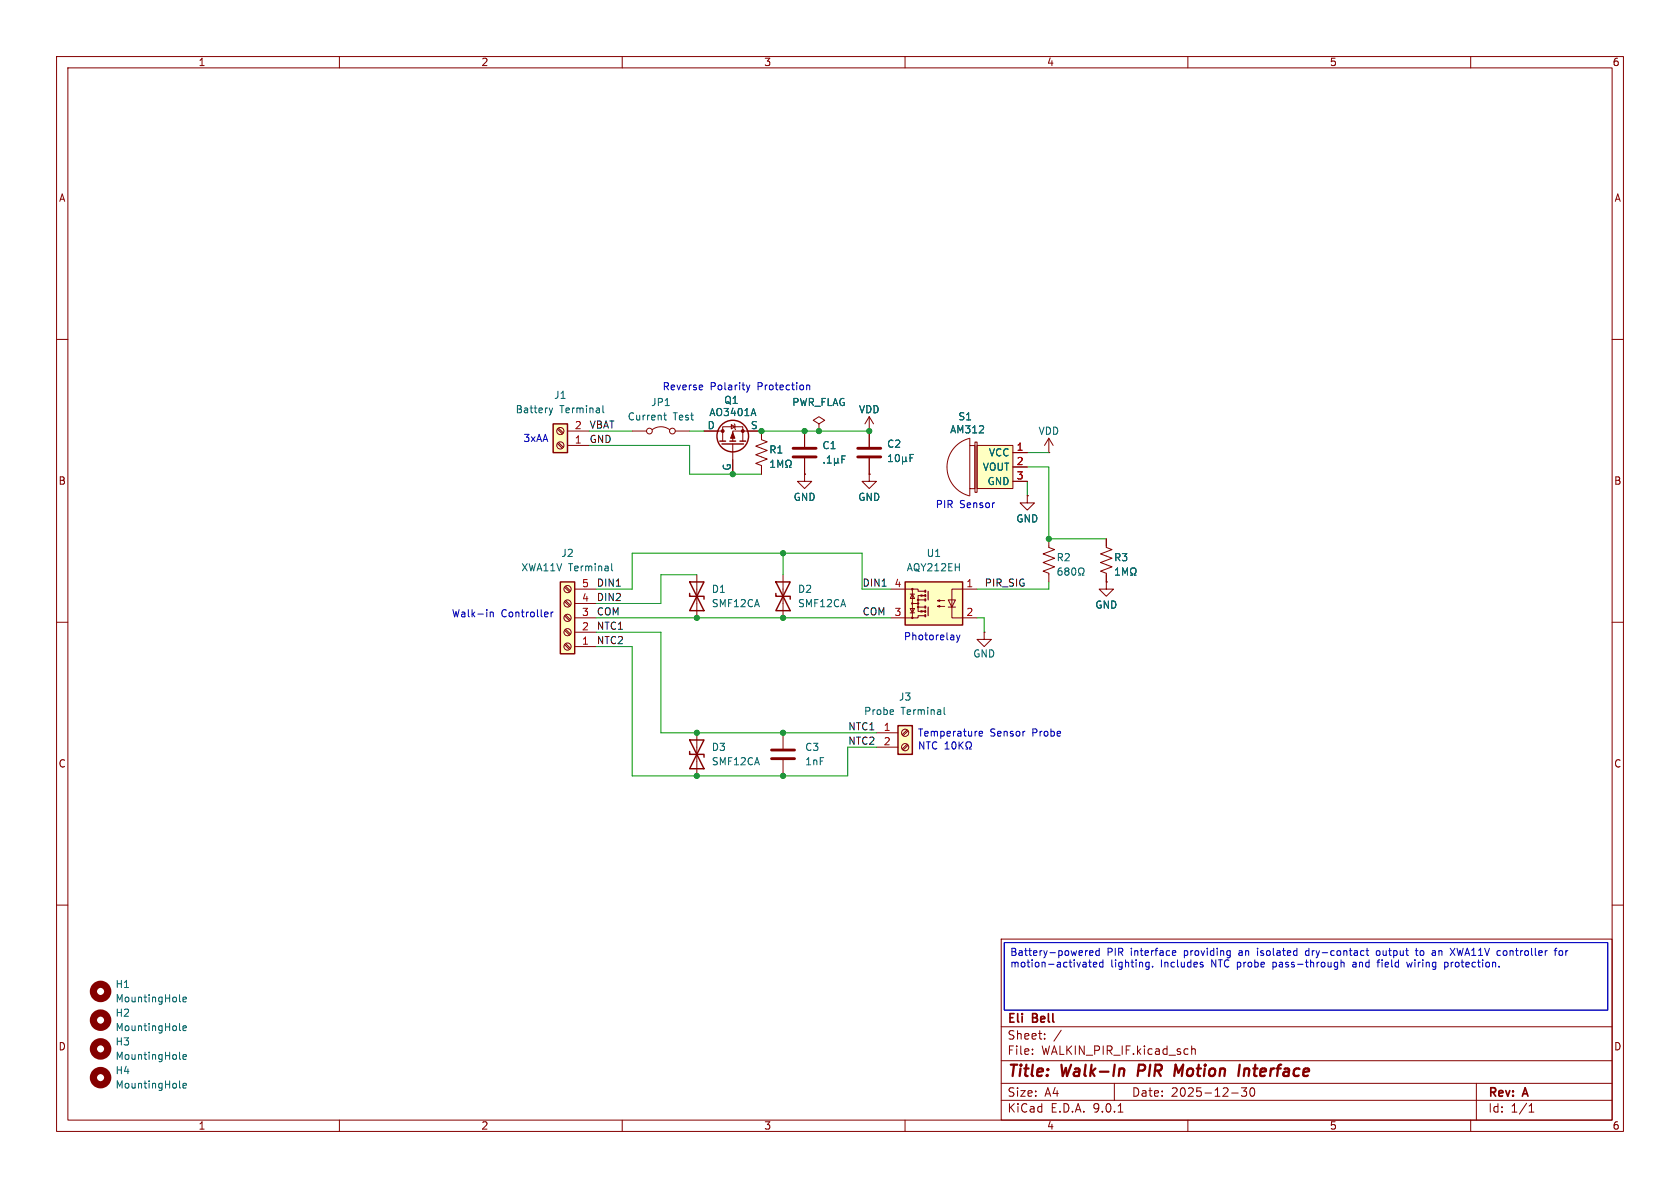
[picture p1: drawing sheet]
<svg xmlns="http://www.w3.org/2000/svg" width="297mm" height="210mm" viewBox="0 0 297 210" stroke-linecap="round" stroke-linejoin="round" font-family="sans-serif">
<g fill="none" stroke="#840000" stroke-width=".18">
<path d="M10 10h277v190h-277zM12 12h273v186h-273zM60 10v2M110 10v2M160 10v2M210 10v2M260 10v2M10 60h2M185.4 77.5v2.5M185.4 77.5l-.7 1.2M185.4 77.5l.8 1.2M285 60h2"/>
<path d="M181.6 87.6v1.3h1.3l-1.3 1.3-1.3-1.3h1.3M181.6 87.6h.1M185.4 95.3v1.5l1 .4-2 .7 2 .8-2 .7 2 .8-2 .8 1 .3v1.6M185.4 80h.1M195.6 95.3v1.5l1 .4-2 .7 2 .8-2 .7 2 .8-2 .8 1 .3v1.6M10 110h2M123.2 101.6v7.6M174 111.8v1.2h1.3l-1.3 1.3-1.3-1.3h1.3M174 111.8h.1M195.6 102.9v1.2h1.2l-1.2 1.3-1.3-1.3h1.3M195.6 102.9h.1M285 110h2"/>
<path d="M10 160h2M177 166h108v32h-108zM285 160h2M60 198v2M110 198v2M160 198v2M177 194.5h108M177 191.5h108M177 187.5h108M177 181.5h108M182.5 186.3v.1M182.5 185.5v.1"/>
<path d="M184.7 183.6v.1M184.7 182.8v.1M187.6 182.1l-1.3 2M197 191.5v3M197.7 196.6h.8M210 198v2M210.7 184.9v1.5M210.7 185.5l.2-.1 .3 .1 .1 .9M217.7 193.2h1.2M219.5 192.3h.9l-.5 .6 .4 .1v.7l-.2 .1h-.4l-.2-.1M221.1 192.4l.2-.1a.81 .81 0 0 1 .6 .6 .81 .81 0 0 1-.3 .8l-.1 .1a.81 .81 0 0 1-.4-1.4zM260 198v2"/>
<path d="M261 191.5v6.5M270.3 196.6h.9M270.3 195.5l.4-.4v1.5"/>
</g>
<path d="M198.5 188.9l.3 .3-.2 1M201.4 188.2l-.3 2M209.2 188.2l-.9 1.4-.5-1.4-.2 2M220 188.9l-.1 1.3M220.6 188.9l-.6 .2" fill="none" stroke="#840000" stroke-width=".4"/>
<path d="M121.9 104.9v.5h2.6v.5M121.9 102.9h2.6l-1.3 2.5zM123.2 105.4l1.3 2.6h-2.6z" fill="none" stroke="#840000" stroke-width=".25"/>
<circle cx="17.8" cy="185.4" r="1.27" fill="none" stroke="#840000" stroke-width="1.3"/>
<path d="M187.6 100.4l-.3 .1a.86 .86 0 0 0 0 1.2l.4-.1 .1-.5-.3-.2h-.2l-.3 .2M188.5 100.9l-.2 .3v.4l.2 .1 .4-.1 .1-.2v-.2l-.3-.3M188.5 100.9l-.2-.2 .2-.3h.2l.3 .2-.3 .3M188.5 100.9h.2M189.6 100.5l.2-.1a.68 .68 0 0 1 .4 .6 .68 .68 0 0 1-.4 .7l-.2-.1-.1-.4zM190.7 101.7h.3v-.3a.54 .54 0 0 1-.3-.7 .54 .54 0 0 1 .8-.2 .58 .58 0 0 1-.2 .9v.3h.3M197.2 101.7h.7M197.2 100.8l.4-.4v1.3M198.5 101.7v-1.3l.4 .9 .4-.9v1.3M199.9 101.7h.3v-.3a.54 .54 0 0 1-.3-.7 .54 .54 0 0 1 .8-.2 .58 .58 0 0 1-.2 .9v.3h.3M31.7 187.1l.2 .2M32.3 186.8l.6-.1v-.2l-.4-.1-.2 .2 .1 .6h.5" fill="none" stroke="#006464" stroke-width=".18"/>
<path d="M158.7 128.3h2.6v5.1h-2.6z" fill="#ffffc2"/>
<path d="M158.7 128.3h2.6v5.1h-2.6z" fill="none" stroke="#840000" stroke-width=".25"/>
<g fill="none" stroke="#840000" stroke-width=".18">
<path d="M154.9 132.1h3.8M154.9 129.5h3.8M160.4 131.6l-.9 .8M160.4 129l-.9 .9M160.5 131.7l-.8 .9M160.5 129.2l-.8 .8"/>
<circle cx="160" cy="132.1" r=".63"/>
<circle cx="160" cy="129.5" r=".63"/>
</g>
<path d="M157.9 125.5l.1 .3-.6 .1M166.9 125v1.1l.2 .2" fill="none" stroke="#006464" stroke-width=".18"/>
<path d="M172.7 78.7h6.4v7.7h-6.4z" fill="#ffffc2"/>
<g fill="none" stroke="#840000" stroke-width=".18">
<path d="M153.7 76.2v2.8M171.4 77.5a5.2 5.2 0 0 0-4 5.1 5.2 5.2 0 0 0 4 5.1M171.4 77.5v1.2M171.5 78.8h.9v7.6h-.9zM172.4 78.1h.3v8.9h-.3zM172.7 78.7h6.4v7.7h-6.4zM153.7 83.8v1.3h1.2l-1.2 1.3-1.3-1.3h1.3M153.7 83.8h.1M153.7 81v2.8M171.4 86.4v1.2M179.1 80h2.5M179.1 82.6h2.5"/>
<path d="M179.1 85.1h2.5"/>
</g>
<path d="M151.6 79.2h4.1M151.6 80.8h4.1" fill="none" stroke="#840000" stroke-width=".51"/>
<path d="M157.1 81.6h.7M157.1 80.7l.3-.4v1.3M158.5 80.4l.1-.1a.68 .68 0 0 1 .4 .7 .68 .68 0 0 1-.4 .6 .84 .84 0 0 1-.1-1.2zM159.6 81.4l.1 .2h.3l.2-.2M159.6 80.8v1.2M160.2 81.4l.1 .2M160.2 80.8v.6M160.9 80.9h.4M161.5 80.3h-.6v1.3" fill="none" stroke="#006464" stroke-width=".18"/>
<path d="M160 102.9h10.2v7.6h-10.2z" fill="#ffffc2"/>
<g fill="none" stroke="#840000" stroke-width=".25">
<path d="M127.3 78h1M127.6 78.5h3.8M129 78h1M130.8 78h1M137.2 104.9v.5h2.5v.5M137.2 102.9h2.5l-1.3 2.5zM138.4 105.4l1.3 2.6h-2.5zM160 102.9h10.2v7.6h-10.2z"/>
<circle cx="129.5" cy="77.1" r="2.79"/>
</g>
<g fill="none" stroke="#840000" stroke-width=".18">
<path d="M111.8 76.2h2.5M115.3 75.9a2.54 2.54 0 0 1 3.1 0M119.4 76.2h2.5M124.5 76.2h3.3M127.8 78v-2.6h3.5v2.6M129.3 75.1l.6 .3-.6 .4zM129.5 78v-1.8h5.1v1.5l1 .4-2 .8 2 .7-2 .8 2 .8-2 .7 1 .4v1.5M129.5 78.5v5.3M129.8 74.9l.1 .2v.7l.1 .1M142.2 76.2v2.8M142.2 83.8v1.3h1.3l-1.3 1.3-1.2-1.3h1.2M142.2 83.8h.1"/>
<path d="M142.2 81v2.8M138.4 101.6v7.6M157.5 104.1h4.8v.4h1.1M160.9 107.6h.8l-.4 .7zM160.9 105h.8M160.9 108.3h.8M161.3 105l.4 .8h-.8zM161.3 106.7h1M161.3 104.1v5.1M162.3 107.3v.8h1.1M162.8 105.2l.5 .1-.5 .1zM162.8 108l.5 .1-.5 .1z"/>
<path d="M163.4 105.3h-1.1v.7M163.4 106h-1.1v1.3h1.1M163.4 108.8h-1.1v.4h-4.8M165.7 106.2l.4-.2v.3l-.4-.1h1.3M165.7 107.2l.4-.1v.2l-.4-.1h1.3M167.6 106h1.3l-.6 1.3zM167.6 107.3h1.3M172.7 104.1h-4.4v5.1h4.4"/>
<circle cx="114.8" cy="76.2" r=".51"/>
<circle cx="118.9" cy="76.2" r=".51"/>
<circle cx="161.3" cy="106.7" r=".13"/>
<circle cx="161.3" cy="104.1" r=".13"/>
<circle cx="161.3" cy="109.2" r=".13"/>
<circle cx="162.3" cy="107.3" r=".13"/>
<circle cx="162.3" cy="106.7" r=".13"/>
<circle cx="162.3" cy="106" r=".13"/>
</g>
<path d="M164.1 104.5v1.5M164.1 107.3v1.5" fill="none" stroke="#840000" stroke-width=".2"/>
<path d="M163.6 104.4v.2M163.6 105.2v.2M163.6 105.9v.3M163.6 108v.2M163.6 108.7v.3M163.6 107.2v.2" fill="none" stroke="#840000" stroke-width=".36"/>
<g fill="none" stroke="#006464" stroke-width=".18">
<path d="M117.3 73.4h.5M117.5 73v1.1l.3 .1M133.2 72.2l.4 1.3M136.2 82.6h.8M136.2 81.7l.4-.3v1.2M137.5 82.6v-1.2l.4 .9 .5-.9v1.2M138.9 82.6h.3v-.2a.54 .54 0 0 1-.3-.8 .54 .54 0 0 1 .8-.2 .58 .58 0 0 1-.1 1v.2h.3M145.7 81.7v.2M146.2 81.9h.8M146.2 81l.4-.4v1.3M147.5 81.7l.2 .2h.2l.2-.2M147.5 81v1.3"/>
<path d="M148.1 81.7l.2 .2M148.1 81v.7M148.8 81.2h.5M149.5 80.6h-.7v1.3"/>
</g>
<path d="M140.2 79.2h4.1M140.2 80.8h4.1" fill="none" stroke="#840000" stroke-width=".51"/>
<g fill="#840000" stroke="#840000" stroke-width=".18">
<path d="M129.5 76.5l.4 1h-.7z"/>
<circle cx="127.8" cy="76.2" r=".25"/>
<circle cx="131.3" cy="76.2" r=".25"/>
</g>
<path d="M99.1 102.9h2.5v12.7h-2.5z" fill="#ffffc2"/>
<path d="M99.1 102.9h2.5v12.7h-2.5z" fill="none" stroke="#840000" stroke-width=".25"/>
<g fill="none" stroke="#840000" stroke-width=".18">
<path d="M99.8 114l.9 .8M99.8 111.4l.9 .9M99.8 108.9l.9 .8M99.8 106.3l.9 .9M99.8 103.8l.9 .8M100 113.8l.9 .8M100 111.3l.9 .8M100 108.7l.9 .9M100 106.2l.9 .8M100 103.6l.9 .9M101.6 114.3h3.8M101.6 111.8h3.8"/>
<path d="M101.6 109.2h3.8M101.6 106.7h3.8M101.6 104.1h3.8"/>
<circle cx="100.3" cy="104.1" r=".63"/>
<circle cx="100.3" cy="111.8" r=".63"/>
<circle cx="100.3" cy="114.3" r=".63"/>
<circle cx="100.3" cy="106.7" r=".63"/>
<circle cx="100.3" cy="109.2" r=".63"/>
</g>
<path d="M108.1 99.6v1.1l.2 .2" fill="none" stroke="#006464" stroke-width=".18"/>
<path d="M97.8 74.9h2.5v5.1h-2.5z" fill="#ffffc2"/>
<path d="M97.8 74.9h2.5v5.1h-2.5zM121.9 132.8v.6h2.6v.5M121.9 130.8h2.6l-1.3 2.6zM123.2 133.4l1.3 2.5h-2.6z" fill="none" stroke="#840000" stroke-width=".25"/>
<g fill="none" stroke="#840000" stroke-width=".18">
<path d="M98.6 78.4l.8 .8M98.6 75.9l.8 .8M98.7 78.2l.9 .9M98.7 75.7l.9 .8M100.3 78.7h3.8M100.3 76.2h3.8M124.5 76.2h2.5M132.1 76.2h2.5v1.3M142.2 76.2v2.8M144.8 74.9l1-.6-1-.6-1 .6 1 .6v1.3M144.8 76.2h.1M153.7 76.2h.1"/>
<path d="M153.7 73.7l-.8 1.2M153.7 73.7l.7 1.2M153.7 73.7v5.3M129.5 81.3v2.5M134.6 82.6v1.2M142.2 83.8h.1M142.2 81v2.8M153.7 83.8h.1M153.7 81v2.8M179.1 80h2.5M179.1 82.6h2.5M179.1 85.1h2.5"/>
<path d="M181.6 87.6h.1M195.6 95.3v1.2M195.6 102.9h.1M195.6 101.6v1.3M123.2 129.5v7.7M138.4 129.5v2.8M138.4 134.4v2.8"/>
<circle cx="99.1" cy="76.2" r=".63"/>
<circle cx="99.1" cy="78.7" r=".63"/>
</g>
<g fill="none" stroke="#006464" stroke-width=".18">
<path d="M97.1 72.1l.3 .9M97.4 73l-.2 .3M97.7 72.1l-.3 .9M106.6 71.7v1.1l.2 .2M133.2 72.2l.4 1.3M136.2 82.6h.8M136.2 81.7l.4-.3v1.2M137.5 82.6v-1.2l.4 .9 .5-.9v1.2M138.9 82.6h.3v-.2a.54 .54 0 0 1-.3-.8 .54 .54 0 0 1 .8-.2 .58 .58 0 0 1-.1 1v.2h.3M145.7 81.7v.2M146.2 81.9h.8M146.2 81l.4-.4v1.3"/>
<path d="M147.5 81.7l.2 .2h.2l.2-.2M147.5 81v1.3M148.1 81.7l.2 .2M148.1 81v.7M148.8 81.2h.5M149.5 80.6h-.7v1.3M157.1 81.6h.7M157.1 80.7l.3-.4v1.3M158.5 80.4l.1-.1a.68 .68 0 0 1 .4 .7 .68 .68 0 0 1-.4 .6 .84 .84 0 0 1-.1-1.2zM159.6 81.4l.1 .2h.3l.2-.2M159.6 80.8v1.2M160.2 81.4l.1 .2"/>
<path d="M160.2 80.8v.6M160.9 80.9h.4M161.5 80.3h-.6v1.3M197.2 101.7h.7M197.2 100.8l.4-.4v1.3M198.5 101.7v-1.3l.4 .9 .4-.9v1.3M199.9 101.7h.3v-.3a.54 .54 0 0 1-.3-.7 .54 .54 0 0 1 .8-.2 .58 .58 0 0 1-.2 .9v.3h.3M31.7 176.9l.2 .2M32.3 176.7l.6-.1v-.3h-.4l-.2 .1 .1 .6h.5M31.7 182l.2 .2M31.7 192.2l.2 .1M32.3 181.8l.6-.2v-.2l-.4-.1-.2 .2 .1 .6h.5"/>
<path d="M32.3 191.9l.6-.1v-.2l-.4-.1-.2 .2 .1 .6h.5"/>
</g>
<g fill="none" stroke="#840000" stroke-width="1.3">
<circle cx="17.8" cy="175.3" r="1.27"/>
<circle cx="17.8" cy="190.5" r="1.27"/>
<circle cx="17.8" cy="180.3" r="1.27"/>
</g>
<path d="M136.4 132.6h4.1M136.4 134.1h4.1" fill="none" stroke="#840000" stroke-width=".51"/>
<g fill="none" stroke="#009600" stroke-width=".18">
<path d="M104.1 76.2h7.7M104.1 78.7h17.8v5.1h12.7M121.9 76.2h2.6M134.6 76.2h19.1M138.4 97.8v3.8M181.6 82.6h3.8v12.7h10.2M181.6 80h3.8M181.6 85.1v2.5M105.4 109.2h52.1M105.4 104.1h6.4v-6.3h40.6v6.3h5.1M105.4 114.3h6.4v22.9h38.1v-5.1h5M105.4 111.8h11.4v17.7h38.1"/>
<path d="M123.2 101.6h-6.4v5.1h-11.4M172.7 109.2h1.3v2.6M185.4 102.9v1.2h-12.7"/>
</g>
<g fill="none" stroke="#0000c2" stroke-width=".18">
<path d="M124.2 68.1v.3l-.6 .1M132 68.1l.3 .8M132.3 68.9l-.3 .4M132.6 68.1l-.3 .8M142.6 68.2l.2-.1h.3l.1 .8M142.6 68.1v.8M86.7 108.2v.8M86.7 108.3l.1-.1 .3 .1 .1 .7M96.8 108.3l.1 .2-.6 .1M97.4 108.2v.8M97.8 108.2l-.4 .2M169.1 112.3l.3 .8"/>
<path d="M169.4 113.1l-.3 .4M169.7 112.3l-.3 .8M163.3 131.1v1.3l-.7-1.3v1.3M164.1 131.1v1.3M165 131.3a.59 .59 0 0 0-.2 .8 .59 .59 0 0 0 .8 .2M167.1 132.4h.7M167.3 131.3l-.2 .2M167.4 131.1v1.3M168.3 131.4v.5l.1 .4 .2 .1 .3-.2v-.8M169.6 131.1v1.3M169.7 131.7l.6 .7M170.3 131.1l-.7 .8"/>
<path d="M170.8 131.3a.6 .6 0 0 0 .3 .9v.2h-.3M171.7 131.3a.6 .6 0 0 1-.3 .9v.2h.3M173.1 129.7l.6-.1-.1-.3h-.3l-.2 .2 .1 .6h.4M177.5 166.6h106.7v12h-106.7zM192 170.2v.7M192 170.9h-.1M192 170.4l-.1 .1M192.3 168.1l-.3 .1M192.4 170.1h.5M192.6 169.7v1.1l.3 .1M192.6 168.5l.6-.1v-.3h-.4l-.2 .1 .1 .6h.5M193.3 170.5l.6-.1-.1-.2-.3-.1-.2 .2 .1 .6h.4"/>
<path d="M194.3 168.1h-.3l-.3 .2 .1 .5h.5M194.3 167.6v1.3M195 170.2l-.4-.1-.2 .2 .1 .6h.5M195 169.7v1.2M202.8 170.1l.4 .1M203.2 170.9h-.4M203.2 170.1v1l-.3 .3M203.8 170.8v.1M207.3 168.1h.4l.2 .3-.6 .1M207.3 168.8h.5M212.3 170.5l.3 .1 .1 .2-.2 .1h-.2M217.1 168.1h.4"/>
<path d="M217.5 168.8l-.4 .1M217.5 168.1v1l-.3 .2M222.3 167.6v.1M222.3 168.1v.8M225 170.1v1.3M225 170.9h.2M225.2 170.1l-.2 .1M231.3 168.1h-.4l-.1 .2v.5l.5 .1M237.1 169.7v1.2M237.6 170.3v.6M239.6 170.5h-.3l-.2 .1 .1 .3h.4M240.8 168.1h.3"/>
<path d="M241.1 168.8l-.3 .1M241.5 168.1h.5M241.7 167.6v1.1l.3 .2M243.4 170.1h.5M243.9 168.1h-.4l-.2 .2 .1 .5 .1 .1 .4-.1M243.9 169.7l-.3 .2v1M248.7 170.1l.2 .8 .3-.6 .2 .6 .3-.8M250.2 168.1h.5M250.4 167.6v1.1l.3 .2M253.6 168.1l.2 .1v.7M253.8 168.8l-.5 .1M253.8 168.4h-.5"/>
<path d="M255.4 170.2l.4-.1 .2 .2-.1 .6h-.5M255.4 170.1v1.3M256.4 167.6l.8 1.3M257.2 167.6l-.8 1.3M265.9 168.8l.3 .1M266.2 168.1h-.3M274.8 168.1h.4M275.2 167.6l-.3 .2v1.1M275.7 168.2l.1-.1 .4 .1 .1 .5-.2 .1-.3 .1-.1-.1z"/>
</g>
<g fill="#009600" stroke="#009600" stroke-width=".18">
<circle cx="138.4" cy="109.2" r=".46"/>
<circle cx="123.2" cy="109.2" r=".46"/>
<circle cx="123.2" cy="129.5" r=".46"/>
<circle cx="185.4" cy="95.3" r=".46"/>
<circle cx="138.4" cy="129.5" r=".46"/>
<circle cx="123.2" cy="137.2" r=".46"/>
<circle cx="138.4" cy="137.2" r=".46"/>
<circle cx="134.6" cy="76.2" r=".46"/>
<circle cx="142.2" cy="76.2" r=".46"/>
<circle cx="138.4" cy="97.8" r=".46"/>
<circle cx="129.5" cy="83.8" r=".46"/>
<circle cx="144.8" cy="76.2" r=".46"/>
<circle cx="153.7" cy="76.2" r=".46"/>
</g>
<g font-size="2.8" fill="#840000">
<text x="178" y="190.9">Title:</text>
<text x="187.7" y="190.9">Walk-In</text>
<text x="202" y="190.9">PIR</text>
<text x="209.3" y="190.9">Motion</text>
<text x="221.4" y="190.9">Interface</text>
</g>
<g font-size="2.1" fill="#840000">
<text x="178" y="184">Sheet:</text>
<text x="178" y="181.2">Eli</text>
<text x="182.6" y="181.2">Bell</text>
<text x="178" y="186.7">File:</text>
<text x="184.1" y="186.7">WALKIN_PIR_IF.kicad_sch</text>
<text x="178" y="196.9">KiCad</text>
<text x="178" y="194.1">Size:</text>
<text x="184.7" y="194.1">A4</text>
<text x="185.7" y="196.9">E.D.A.</text>
<text x="193.3" y="196.9">9.0.1</text>
<text x="200" y="194.1">Date:</text>
<text x="207" y="194.1">2025-12-30</text>
<text x="263" y="194.3">Rev:</text>
<text x="263" y="196.9">Id:</text>
<text x="267.1" y="196.9">1/1</text>
<text x="269.4" y="194.3">A</text>
</g>
<g font-size="1.8" fill="#840000">
<text x="35" y="11.9">1</text>
<text x="85" y="11.9">2</text>
<text x="135" y="11.9">3</text>
<text x="185" y="11.9">4</text>
<text x="235" y="11.9">5</text>
<text x="285" y="11.9">6</text>
<text x="10.3" y="35.9">A</text>
<text x="285.3" y="35.9">A</text>
<text x="10.3" y="85.9">B</text>
<text x="285.3" y="85.9">B</text>
<text x="10.3" y="135.9">C</text>
<text x="285.3" y="135.9">C</text>
<text x="10.3" y="185.9">D</text>
<text x="285.3" y="185.9">D</text>
<text x="35" y="199.9">1</text>
<text x="85" y="199.9">2</text>
<text x="135" y="199.9">3</text>
<text x="185" y="199.9">4</text>
<text x="235" y="199.9">5</text>
<text x="285" y="199.9">6</text>
</g>
<g font-size="1.8" fill="#006464">
<text x="97.9" y="70.7">J1</text>
<text x="115" y="72">JP1</text>
<text x="127.9" y="71.6">Q1</text>
<text x="140" y="72">PWR_FLAG</text>
<text x="91.1" y="73.3">Battery</text>
<text x="98.9" y="73.3">Terminal</text>
<text x="110.9" y="74.5">Current</text>
<text x="119" y="74.5">Test</text>
<text x="125" y="75.9">D</text>
<text x="125.3" y="73.8">AO3401A</text>
<text x="132.6" y="75.9">S</text>
<text x="151.8" y="73.3">VDD</text>
<text x="167.9" y="76.8">AM312</text>
<text x="169.3" y="74.5">S1</text>
<text x="183.5" y="77.1">VDD</text>
<text x="129.3" y="83.3" transform="rotate(-90 129.3 83.3)">G</text>
<text x="135.9" y="80.4">R1</text>
<text x="145.3" y="79.6">C1</text>
<text x="156.7" y="79.3">C2</text>
<text x="173.6" y="83.4">VOUT</text>
<text x="174.7" y="80.9">VCC</text>
<text x="140.2" y="88.7">GND</text>
<text x="151.6" y="88.7">GND</text>
<text x="174.5" y="86">GND</text>
<text x="179.6" y="92.6">GND</text>
<text x="92.1" y="101.2">XWA11V</text>
<text x="99.1" y="98.7">J2</text>
<text x="100.5" y="101.2">Terminal</text>
<text x="160.2" y="101.2">AQY212EH</text>
<text x="163.7" y="98.7">U1</text>
<text x="186.7" y="99.4">R2</text>
<text x="196.9" y="99.4">R3</text>
<text x="125.7" y="105">D1</text>
<text x="125.7" y="107.5">SMF12CA</text>
<text x="141" y="105">D2</text>
<text x="141" y="107.5">SMF12CA</text>
<text x="193.5" y="107.8">GND</text>
<text x="172" y="116.4">GND</text>
<text x="158.8" y="124.1">J3</text>
<text x="152.7" y="126.6">Probe</text>
<text x="159.3" y="126.6">Terminal</text>
<text x="125.7" y="132.9">D3</text>
<text x="125.7" y="135.5">SMF12CA</text>
<text x="142.2" y="132.9">C3</text>
<text x="142.2" y="135.5">1nF</text>
<text x="20.3" y="174.9">H1</text>
<text x="20.3" y="177.4">MountingHole</text>
<text x="20.3" y="179.9">H2</text>
<text x="20.3" y="185">H3</text>
<text x="20.3" y="182.5">MountingHole</text>
<text x="20.3" y="187.6">MountingHole</text>
<text x="20.3" y="190.1">H4</text>
<text x="20.3" y="192.6">MountingHole</text>
</g>
<g font-size="1.8" fill="#0000c2">
<text x="117" y="69.2">Reverse</text>
<text x="125.5" y="69.2">Polarity</text>
<text x="134" y="69.2">Protection</text>
<text x="92.4" y="78.3">3xAA</text>
<text x="165.3" y="90">PIR</text>
<text x="169.6" y="90">Sensor</text>
<text x="79.8" y="109.3">Walk-in</text>
<text x="88.6" y="109.3">Controller</text>
<text x="159.7" y="113.4">Photorelay</text>
<text x="162.2" y="130.4">Temperature</text>
<text x="175" y="130.4">Sensor</text>
<text x="182.6" y="130.4">Probe</text>
<text x="178.5" y="169.3">Battery-powered</text>
<text x="178.5" y="171.3">motion-activated</text>
<text x="195.7" y="169.3">PIR</text>
<text x="196.4" y="171.3">lighting.</text>
<text x="200" y="169.3">interface</text>
<text x="205.3" y="171.3">Includes</text>
<text x="209.6" y="169.3">providing</text>
<text x="214.4" y="171.3">NTC probe</text>
<text x="219.5" y="169.3">an</text>
<text x="222.9" y="169.3">isolated</text>
<text x="225.7" y="171.3">pass-through</text>
<text x="231.7" y="169.3">dry-contact</text>
<text x="240" y="171.3">and</text>
<text x="244.4" y="169.3">output</text>
<text x="244.6" y="171.3">field</text>
<text x="250" y="171.3">wiring</text>
<text x="251.6" y="169.3">to</text>
<text x="254.7" y="169.3">an</text>
<text x="256.8" y="171.3">protection.</text>
<text x="258.1" y="169.3">XWA11V</text>
<text x="266.5" y="169.3">controller</text>
<text x="277" y="169.3">for</text>
</g>
<g font-size="1.8" fill="#a90000">
<text x="101.5" y="75.9">2</text>
<text x="101.5" y="78.5">1</text>
<text x="179.6" y="79.8">1</text>
<text x="179.6" y="82.3">2</text>
<text x="179.6" y="84.8">3</text>
<text x="102.8" y="106.4">4</text>
<text x="102.8" y="103.9">5</text>
<text x="158" y="103.9">4</text>
<text x="170.7" y="103.9">1</text>
<text x="102.8" y="111.5">2</text>
<text x="102.8" y="109">3</text>
<text x="158" y="109">3</text>
<text x="170.7" y="109">2</text>
<text x="102.8" y="114">1</text>
<text x="156.1" y="131.8">2</text>
<text x="156.1" y="129.3">1</text>
</g>
<g font-size="1.8" fill="#0f0f0f">
<text x="104.1" y="75.9">VBAT</text>
<text x="104.1" y="78.4">GND</text>
<text x="105.4" y="106.3">DIN2</text>
<text x="105.4" y="103.8">DIN1</text>
<text x="152.4" y="103.8">DIN1</text>
<text x="174" y="103.8">PIR_SIG</text>
<text x="105.4" y="111.4">NTC1</text>
<text x="105.4" y="114">NTC2</text>
<text x="105.4" y="108.9">COM</text>
<text x="152.4" y="108.9">COM</text>
<text x="149.9" y="129.2">NTC1</text>
<text x="149.9" y="131.7">NTC2</text>
</g>
</svg>
